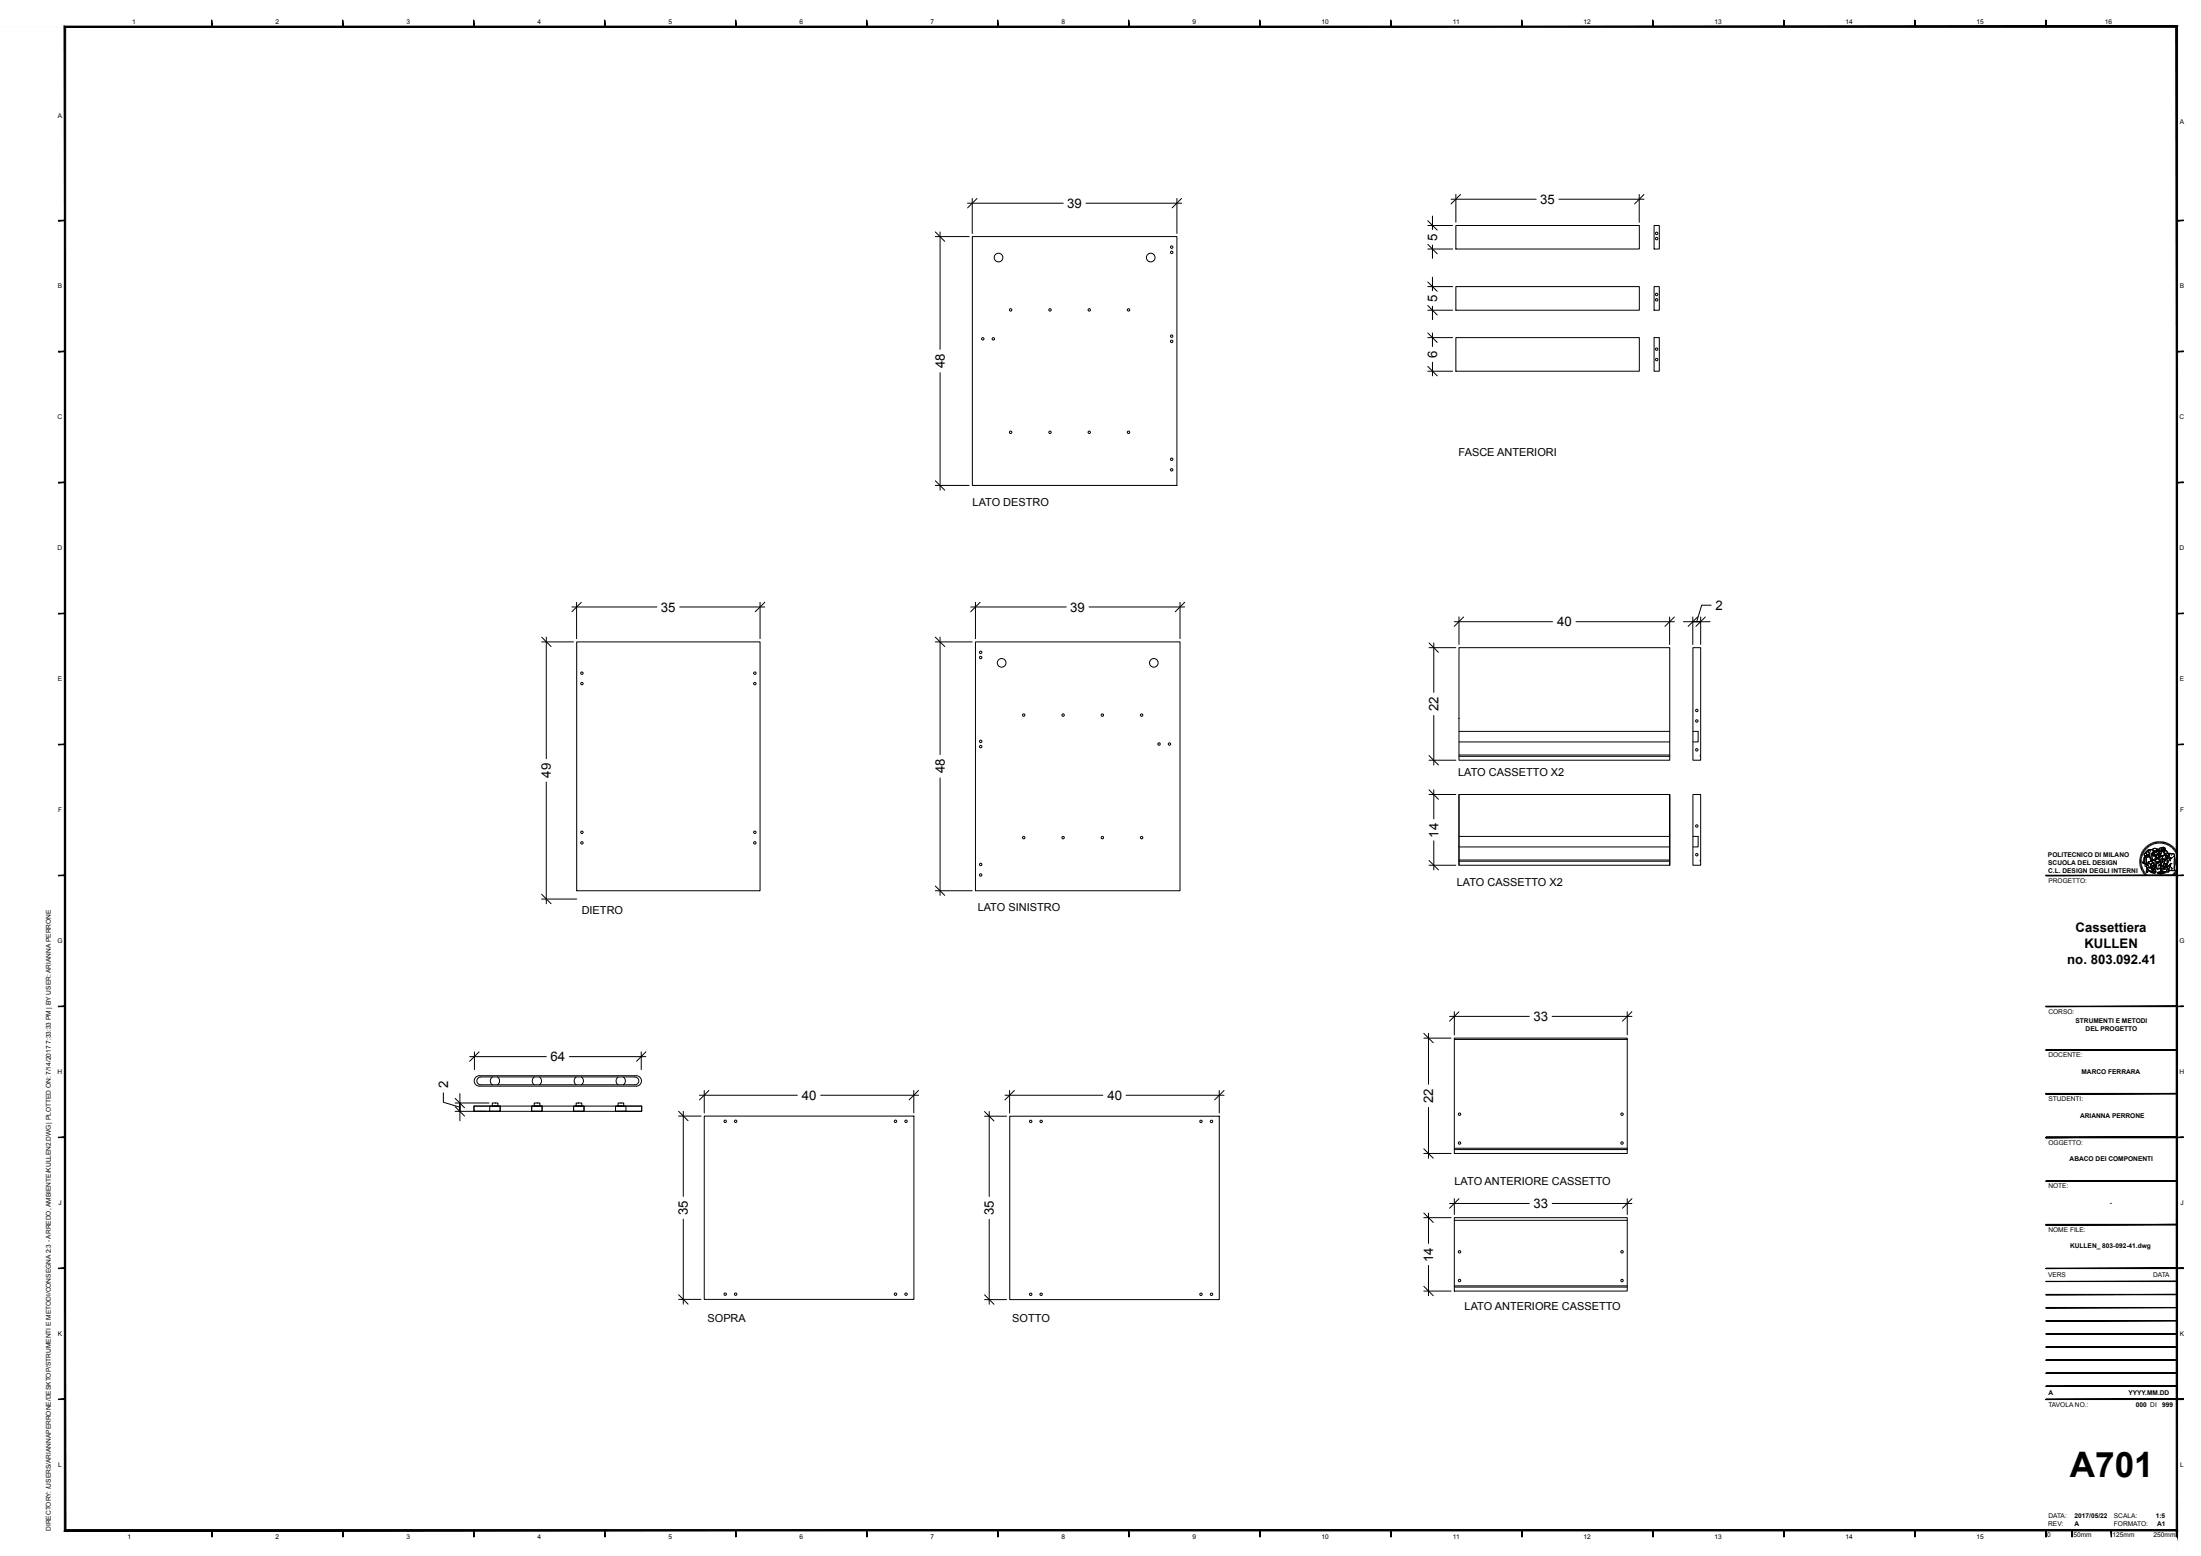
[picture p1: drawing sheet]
<svg xmlns="http://www.w3.org/2000/svg" width="840mm" height="594mm" viewBox="0 0 840 594" stroke-linecap="round" stroke-linejoin="round" font-family="sans-serif">
<g fill="none" stroke="#000" stroke-width=".38">
<path d="M369.3 77.6h36.5M371.1 75.8v13.3M372.9 75.8l-3.6 3.6M414.4 77.6h36.5M449.2 75.8v13.3M450.9 75.8l-3.6 3.6M553.8 76.1h32.5M555.6 74.2v10.7M557.4 74.2l-3.6 3.7M595 76.1h32.4M625.6 74.2v10.7M627.4 74.2l-3.6 3.7"/>
<path d="M357 90.3h12.9M357 88.5l3.6 3.6M358.8 88.5v44.9M371.1 90.3h78.1v95h-78.1zM544.9 86.1h9.5M544.9 95.1h9.5M544.9 84.3l3.6 3.6M544.9 93.3l3.6 3.6M546.7 82.5v5.1M546.7 93.5v5.2M555.6 86.1h70v9h-70zM631.3 86.1h2v9h-2z"/>
<path d="M544.9 118.4h9.5M544.9 109.4h9.5M544.9 116.6l3.6 3.6M544.9 107.6l3.6 3.6M546.7 105.8v5.2M546.7 116.9v5.1M555.6 109.4h70v9h-70zM631.3 109.4h2v9h-2zM544.9 128.9h9.5M544.9 139.9l3.6 3.6M544.9 127.1l3.6 3.6M546.7 127.1v5.2"/>
<path d="M546.7 138.3v5.2M555.6 128.9h70v12.8h-70zM631.3 128.9h2v12.8h-2zM358.8 142.3v44.8M544.9 141.7h9.5M357 185.3h12.9M357 183.5l3.6 3.6M218.3 231.7h32.4M220 229.9v13.9M221.9 229.9l-3.6 3.6M259.4 231.7h32.5M290.1 229.9v13.9"/>
<path d="M291.9 229.9l-3.7 3.6M370.5 231.7h36.5M372.3 229.9v13.9M374.1 229.9l-3.6 3.6M415.6 231.7h36.5M450.3 229.9v13.9M452.1 229.9l-3.6 3.6M555 237.3h37.5M556.8 235.5v10.5M558.6 235.5l-3.6 3.6M601.5 237.3h37.5M637.2 235.5v10.5"/>
<path d="M639 235.5l-3.6 3.6M642.5 237.3h3.5M646 237.3h3.1h-3.1M646 235.5v10.5M647.9 235.5l-3.6 3.6M649.1 237.3h3.6M649.1 235.5v10.5M650.8 235.5l-3.6 3.6M653 231h-3.6l-1.9 6.3M206.7 245h12.2M206.7 243.2l3.6 3.6M208.5 243.2v46.5"/>
<path d="M220.1 245h70v95h-70zM357 245h14.1M357 243.2l3.6 3.6M358.8 243.2v44.9M372.3 245h78v95h-78zM545.4 247.2h10.2M545.4 245.4l3.6 3.6M547.2 245.4v18.9M556.8 247.2h80.4v43h-80.4zM646.1 247.2h3v41l-.3 .3 .3 1.7h-3zM547.2 273.1v18.9M556.8 279.2h80.4"/>
<path d="M646.1 279.2h2v4h-2M208.5 298.6v46.4M358.8 297v44.8M545.4 290.2h10.2M545.4 288.4l3.6 3.6M556.8 283.2h80.4M556.8 288.2h80.4M556.8 288.7h80.4M545.4 303.3h10.2M545.4 301.5l3.6 3.6M547.2 301.5v11.1M556.8 303.3v27"/>
<path d="M556.8 319.3h80.4M637.2 303.3v27h-80.4v-27h80.4v27M646.1 319.3h2v4h-2M357 338.2l3.6 3.6M545.4 330.3h10.2M545.4 328.5l3.6 3.6M547.2 321v11.1M556.8 323.3h80.4M556.8 328.3h80.4M556.8 328.8h80.4M649.1 328.3v-25h-3v27h3l-.3-1.7 .3-.2M816.6 328.5h.6"/>
<path d="M816.6 328.9h.6M816.6 329.2h.6M816.6 328.1l.6 .1M816.7 327.8l.6 .1M816.7 327.4l.7 .2M816.8 327.1l.6 .2M816.9 326.7l.6 .2M816.9 326.4l.7 .2M817.1 326.1l.6 .2M817.2 325.7l.6 .3M817.2 329.5l-.6 .1M817.3 329.8l-.7 .1"/>
<path d="M817.3 330.2l-.6 .1M817.4 325.4l.6 .3M817.4 330.5l-.7 .1M817.5 330.8l-.7 .2M817.5 325.1l.6 .3M817.6 331.1l-.7 .2M817.7 331.4l-.6 .3M817.8 324.8l.5 .4M817.8 331.7l-.6 .3M817.9 324.5l.6 .4M818 332l-.6 .3M818.1 324.2l.6 .4"/>
<path d="M818.1 332.3l-.6 .3M818.3 332.6l-.6 .3M818.4 324l.5 .4M818.4 326.5l1.4 .3 .6-.3v.4a1.76 1.76 0 0 1-2-.3zM818.5 326.5v.5M818.5 332.8l-.6 .4M818.6 323.7l.5 .4M818.6 327l-.7 2.6 .4 .1M818.6 333.1l-.5 .4M818.7 325.5l.4-.2 .1 .8 1.1 .4-.5 .3-1-.2a.5 .5 0 0 1-.5-.4 .5 .5 0 0 1 .3-.6zM818.9 327l-.3 .6-.1 1.7a.41 .41 0 0 0 0 .5 .41 .41 0 0 0 .5 .1M818.9 323.4l.4 .5"/>
<path d="M818.9 333.4l-.6 .4M818.9 327l.4 .1-.3 2.8a.47 .47 0 0 1-.5-.2 .47 .47 0 0 1 0-.5l.1-1.5zM819.1 325.3l-.5 .3a.49 .49 0 0 0-.3 .6 .49 .49 0 0 0 .5 .4l1 .2 .6-.3M819.1 333.6l-.5 .5M819.1 325.1l.7-.6 1.3-.2a.79 .79 0 0 0-1.1 .3 .79 .79 0 0 0 .2 1l.2 .1v.8l-1.2-.4zM819.1 323.2l.5 .5M819.1 330.6l.8 .7 1-.1M819.3 327.1l1.2-.1 .6 1.2-.1 .5-1.2 .5 .2 .5a.46 .46 0 0 1-.5 .3 .46 .46 0 0 1-.4-.5zM819.3 331l1 .3a.48 .48 0 0 1 .5-.1 .48 .48 0 0 1 .3 .5l.2 .5 .2-.3 .2 .4-.1-.5 .3 .4-.1-.5 .4 .2-.8-.7 .3-.8 .4 .2 .4 1.3a.77 .77 0 0 1-.2 .8 .77 .77 0 0 1-.8 .1l-1.6-.8-.6-.6zM819.3 331v.4l.8 .8 1.9 .9M819.3 333.9l-.5 .4M819.3 327.1l-.2 2.8"/>
<path d="M819.4 331.7l2.1 1.1h.7l.5-.5a.71 .71 0 0 1-.2 1 .71 .71 0 0 1-1-.1l-.9-.4a.53 .53 0 0 0-.5-.5 .53 .53 0 0 0-.6 .5v.3a.88 .88 0 0 1-.1-1.4zM819.4 331.7l-.3 .8 .3 .6 .3-.2-.3-.2a.61 .61 0 0 1 .7-.4 .61 .61 0 0 1 .5 .5l.9 .4a.72 .72 0 0 0 1 .1 .72 .72 0 0 0 .1-1M819.4 322.9l.4 .6M819.5 334.1l-.4 .5M819.6 330.1l-.1-.1a.49 .49 0 0 0-.8 0 .49 .49 0 0 0 .2 .8 .75 .75 0 0 1 .8-.4 .75 .75 0 0 1 .6 .5M819.7 322.7l.4 .6M819.8 329.2l1.2-.5 .3 .2 .3-.6 1 .2 .3 .5a1.02 1.02 0 0 1 0 1.1 1.02 1.02 0 0 1-1.1 .4v-.2a.5 .5 0 0 0-.1-.9 .5 .5 0 0 0-.7 .5l-.2 .2-.5-.6-.3 .2zM819.8 334.3l-.4 .5M819.9 329.7a.81 .81 0 0 1 1 1l-.1 .5-.8 .1a.49 .49 0 0 1-.8-.3 .49 .49 0 0 1 .4-.6zM820 322.5l.3 .6M820 324.6a.91 .91 0 0 1 1.2-.3 .91 .91 0 0 1 .4 1.2l-.5 .8 .2 .7a1.1 1.1 0 0 0 .7 1.3l-.4 .1-.2 .3a.33 .33 0 0 1-.4 0 .33 .33 0 0 1 .1-.5l-.7-1.7a.69 .69 0 0 0-.5-1.1zM820 334.5l-.4 .5"/>
<path d="M820.2 329.4l.7 .7M820.3 329.5l-.6 .4v.5M820.3 322.3l.3 .6M820.3 334.7l-.4 .5M820.5 327h-2l-.4 1.5-.5 .7 .3 .3M820.6 327.4l.2 1.4M820.6 322.1l.3 .7M820.6 334.8l-.4 .6M820.8 324.6l-.3 .8-.1 1.3 .7 1.5a.3 .3 0 0 0-.2 .5 .3 .3 0 0 0 .5-.1l.5-.4a1.18 1.18 0 0 1-.7-1.5l.1-.9a.84 .84 0 0 0 .5-1.1 .84 .84 0 0 0-1.2-.4l-.8 .2-.7 .6-.1 .5 .2 .5 1.1 .4M820.8 335l-.3 .6M820.9 322l.3 .6M821 328.7l-.5 .2a.52 .52 0 0 0-.6 0 .52 .52 0 0 0-.1 .6l.2 .1"/>
<path d="M821.1 324.3a.79 .79 0 0 0-1.1 .3 .79 .79 0 0 0 .2 1l.2 .1M821.1 335.2l-.3 .6M821.2 321.8l.3 .7M821.3 329.5a.47 .47 0 0 1 .7 .1 .47 .47 0 0 1-.2 .7l-.4 .9 .8 .7-.4-.2 .1 .5-.3-.4 .1 .5-.2-.4-.2 .3-.4-.9v-1zM821.3 325.7l1-.4-.1 .6-1.1 .4zM821.4 326.2l.7-.3 .3 .2-.4 .2 .2 .4-.7-.1zM821.4 326.2l.1 .4 .7 .1M821.4 335.3l-.2 .6M821.5 324.4l.8-.6 1.3 .6-.2 .3-.5-.2-.4 .4-.7-.1M821.5 324.3l.6-.4h.7l.5 .2 .3 .5-.7-.1-.7 .4zM821.6 321.7l.2 .6M821.7 335.4l-.2 .7"/>
<path d="M821.8 324.7l.4 .2 .7-.4 .4 .2-.2 .6-.4 .2-1-.1zM821.9 321.6l.2 .6M822 328.3l.6 .2 .4 .7v.8l-.3 .3M822 335.5l-.2 .7M822.1 326.2h.9l-.3 .2a.38 .38 0 0 1-.2 .4 .38 .38 0 0 1-.4-.1zM822.1 330.6l.4 1.3a.74 .74 0 0 1-.1 .8 .74 .74 0 0 1-.8 .1M822.2 325.9l.2 .2M822.2 325.6l-1.1 .7M822.2 329.2l-.8 .2M822.2 321.5l.2 .6M822.3 325.3l-.4 .5M822.4 328.9l.8 .4"/>
<path d="M822.4 335.6l-.2 .7M822.5 326.2h.5l-.3 .2a.38 .38 0 0 1-.2 .4 .38 .38 0 0 1-.4-.1v-.5h.4l-.2 .1M822.5 329.3a.72 .72 0 0 1 .1 .9 .72 .72 0 0 1-.9 .3M822.6 328.5l.5-.7 .7 .1 .7 .8-1.5 .5 .6 .3 .5-.5a.36 .36 0 0 0 .3-.3 .36 .36 0 0 0-.1-.4l-1.2-.5-.7 .6 .2-1.1 .3-.2 1.3 .2 .5-.4v-.3l.6 .2v2.1l-.9 1.3-.4-.1 .6 .2-.1 .4 .2-.2-.1 .4a.98 .98 0 0 1-.6 .8 .98 .98 0 0 1-1-.2M822.6 328.3l.6-.5 .9 .3a.37 .37 0 0 1 .4 .3 .37 .37 0 0 1-.3 .4h-.4a.63 .63 0 0 1-.7 .4 .63 .63 0 0 1-.5-.6zM822.6 331.2l.8 .6M822.6 321.4l.1 .7M822.7 335.7l-.2 .7M822.8 325.2v.1M822.9 327.1l-.4 .6-.1 .7M822.9 324.8l.1 .1M822.9 330.5l.1 .9"/>
<path d="M822.9 321.3l.1 .7M823 324.9h-.1M823 329.2l1.2-.4-.1 .4-.5 .3zM823 335.8l-.1 .6M823 330l-.7 1.3M823.1 329.5l-.6 1.6 .5 .4M823.2 326l1-.3 .5 .8-.1 .6-.5-1.3a.38 .38 0 0 0-.5 .1 .38 .38 0 0 0 .1 .6l-.1 .9-.7-.3zM823.3 325l.8-.2a.36 .36 0 0 1-.1 .6 .36 .36 0 0 1-.4-.3zM823.3 324.7l-.6 .8-1-.1M823.3 321.3v.7M823.3 335.8l-.1 .7M823.4 333.1l2-.5 1.2 .2-2.1 .6z"/>
<path d="M823.4 333.1l1.1 .3v.3l-1.1-.3zM823.6 325.8l.7 .1 .2 .6a.65 .65 0 0 1-.8 .8zM823.6 321.2l.1 .7M823.6 335.9v.6M823.7 324.8l.4-.3 .5 .4-.3 .3M823.7 324.6l.4-.1 .4 .6-.8-.2zM823.7 330.2l-.3 1.6 1-.2M823.7 329.3l.1 .1M823.8 329h.1M823.8 329.2l.1 .1M823.8 329v.1M823.9 326.1h.1"/>
<path d="M824 326l-.2 .1M824 321.2v.7M824 335.9l-.1 .6M824 330.1l.4 .1 .2-.7 .4-.1-.4 1.3v-.4zM824.1 325h-.8l.3 .1a.37 .37 0 0 0 .4 .2 .37 .37 0 0 0 .3-.3l-.2-.2v.3M824.1 327.3v.7M824.2 328.8l-.6 .7-.4-.3M824.2 325.9l.1 .3M824.3 335.9v.6M824.3 326l-.2-.2a.38 .38 0 0 0-.5 .1 .38 .38 0 0 0 .1 .6 .48 .48 0 0 1 .2 .6 .48 .48 0 0 1-.6 .3 .48 .48 0 0 1-.3-.7l.4-.9 .7-.2 .4 .5 .2 .9-.3 .1-.1-.4M824.4 321.2v.7M824.4 326.4h-.2"/>
<path d="M824.4 326.2a.42 .42 0 0 1-.1 .7 .42 .42 0 0 1-.6-.2M824.4 327l-.7 .3M824.5 333.4l2.1-.6-.1 .3-2 .6zM824.5 333.4v.3M824.6 330.2l-.1 .5 .2-.2M824.6 325.1l.2 .3-.2 .8M824.6 335.9l.1 .6M824.7 324.6v.5M824.7 326.6v-1.6l-.8-.6 .5-.7a.41 .41 0 0 1 .6 0 .41 .41 0 0 1-.2 .6l.1 1 .3-.6 .2 .4 .5-.2-.1 .6 .3-.1 .3 .7-1.1 .7M824.7 321.2v.7M824.7 329.9v.3l-.1-.2M824.7 326.8l.5 .3"/>
<path d="M824.8 327.6l-.2 1.4M824.8 331.7l.2-.1 .2 1.1-.3-.6-.4 .7zM824.9 328.8l-.4 .3v.5M824.9 335.9l.1 .6M825 323.8l.5-.4 .7 .3 .1 1-.4 .9 .2-1.2a.5 .5 0 0 0-.4-.3 .5 .5 0 0 0-.5 .3l-.3 .9zM825 329.4l-.4 .1-.2 .7-.4-.1 .6 .2M825 323.8l.5-.4 .7 .3 .1 1-.4 .9 .2-1.2a.37 .37 0 0 0-.2-.4 .37 .37 0 0 0-.4 .1l-.6 1.2zM825 327.7l-.4 .9M825.1 323.7l-.9 .1-.2 .6M825.1 321.3l-.1 .7M825.2 324.7l.2 .4 .5-.2M825.2 335.8l.2 .6"/>
<path d="M825.3 326.8l.5-.3h.8a.69 .69 0 0 1 .9 .6 .69 .69 0 0 1-.7 .8 .92 .92 0 0 1-1 .2 .92 .92 0 0 1-.6-.9zM825.3 324.2l.2-.1a.36 .36 0 0 1 .5-.1 .36 .36 0 0 1 .1 .5l-.2 .4a.45 .45 0 0 1-.7-.1 .45 .45 0 0 1 .1-.6zM825.3 328.8l.9-.1-1.1 2.2v.7l-.5 .7-.2-1.1zM825.3 324.4l.2 .1M825.3 328.8l-.9 2.6 .2 .9 .4-.7 .2 1.4-.3-.9-.4 1 .1-.8M825.4 324.9h.1M825.4 327.8l-.2 1 .9-.1 .6-.6M825.4 321.3l-.1 .7M825.4 324.5h.1M825.5 324.8h.1M825.6 335.7l.1 .7M825.8 321.4l-.2 .7"/>
<path d="M825.8 324.6l.2 .1M825.8 329.8l.8-.1-.5 1.5a.38 .38 0 0 1 0 .6 .38 .38 0 0 1-.5 0 .38 .38 0 0 1 0-.6zM825.8 324.7h.1M825.9 335.7l.2 .6M826.1 325.4l.3 .7M826.1 327.9h.1M826.1 326.3l.9-.4 1-.1-.7 .9zM826.1 321.5l-.1 .6M826.2 328.7l-1.1 2.2-.1 .8M826.2 335.6l.2 .6M826.3 324.5l1.2 1.3h-.3a.59 .59 0 0 1-.8 .2 .59 .59 0 0 1-.3-.8zM826.3 327.9h-.3"/>
<path d="M826.3 324.5l.9 1M826.3 328.2h-.1M826.5 321.6l-.2 .6M826.5 335.5l.2 .6M826.6 332.8v.3l-2.1 .6-1.1-.3v-.3M826.6 329.7l-.5 1.5a.39 .39 0 0 1 .2 .6 .39 .39 0 0 1-.6 .1l.1-2.1M826.8 327.9l.4-.1-.1 .9a.75 .75 0 0 1-.1 .9 .75 .75 0 0 1-.9 .1l-.3 .1 .2-.6zM826.8 321.7l-.2 .6M826.8 335.4l.3 .6M826.9 327.5l-.1 .4M826.9 326.5l.5 .5M826.9 325.4l.5 .4"/>
<path d="M827 329.6l-1.2 .2M827 331l-.1 .2 .3 .2M827.1 321.8l-.2 .6M827.1 335.3l.3 .6M827.2 327.8l-.4 2.3a1.66 1.66 0 0 0 0 2l.1 .2M827.3 330.7l1.1-.9-.8 2.3a.45 .45 0 0 1 0 .6 .45 .45 0 0 1-.6 0 .45 .45 0 0 1 0-.6zM827.3 326.7a1.01 1.01 0 0 1 1.5-.8h.1a.61 .61 0 0 1 .9 .1 .61 .61 0 0 1-.2 .9l-.3 .3a1.09 1.09 0 0 1-1 .5 1.09 1.09 0 0 1-.9-.7M827.4 327l-.5 .6a.8 .8 0 0 1-.9 .7 .8 .8 0 0 1-.7-1l.2-.5 .7-.3a.33 .33 0 0 1 .4 .2 .33 .33 0 0 1-.3 .4v.5l.5-.1 .1-.9-.9-.2-.7 .4v.5M827.4 328.5v.6M827.4 335.1l.3 .6M827.4 322l-.2 .6M827.7 334.9l.3 .6"/>
<path d="M827.8 322.1l-.4 .6M827.9 327.7l-.9 .1M827.9 331.9l.6 .4M828 334.8l.3 .5M828.1 322.3l-.4 .6M828.1 325.8l-1.3 .1-.7 .4M828.3 330.7l.8 .9M828.3 334.6l.3 .5M828.3 325.9l.8 .1a.5 .5 0 0 1 .7 .1 .5 .5 0 0 1-.1 .7l.4 1.3v1.7a2.17 2.17 0 0 0 0 2.5h-2.1a.47 .47 0 0 1-.5-.5 .47 .47 0 0 1 .4-.4l.5-1.6-1.5 1.3a4.8 4.8 0 0 1 1.6-3.4l.3-.1a.92 .92 0 0 1-1-.7 .92 .92 0 0 1 .5-1zM828.3 327.7l-.9 1.5-.5 2 1.4-1.4 .6-.2M828.3 325.8a.93 .93 0 0 0-.5 1.1 .93 .93 0 0 0 1 .7M828.4 322.5l-.4 .5"/>
<path d="M828.4 329.8l-.8 2.3a.45 .45 0 0 1 0 .7 .45 .45 0 0 1-.7-.2l.4-1.8M828.5 334.4l.4 .5M828.5 327.7l-.2 1M828.7 331.2l.2 .9 .5 .2M828.7 322.7l-.4 .5M828.8 334.2l.4 .5M828.9 326.2l-.3 .3M829 322.9l-.5 .5M829 334l.5 .5M829.2 323.1l-.4 .5M829.2 333.7l.5 .5M829.4 333.5l.6 .4"/>
<path d="M829.5 323.4l-.4 .4M829.6 333.3l.6 .4M829.7 327.9l.1 3.3M829.8 326.8l.3 1.7-.3 3.2 .3 .6h-2.5M829.8 323.6l-.5 .5M829.9 333l.5 .4M830 323.9l-.5 .4M830 332.7l.6 .4M830.2 324.2l-.5 .4M830.2 332.5l.6 .3M830.4 332.2l.6 .3M830.5 324.4l-.6 .4"/>
<path d="M830.5 331.9l.6 .3M830.7 324.7l-.6 .4M830.7 331.6l.6 .2M830.8 331.3l.6 .2M830.8 325l-.6 .4M830.9 331l.6 .2M831 330.6l.6 .2M831 325.4l-.6 .2M831 330.3l.7 .2M831.1 330l.7 .1M831.1 329.7l.7 .1M831.2 329.1h.6"/>
<path d="M831.2 325.6l-.7 .3M831.2 329.4h.6M831.2 328.8h.7M831.3 326l-.6 .2M831.4 326.3l-.6 .2M831.6 326.7l-.7 .2M831.6 327l-.6 .2M831.7 327.3l-.7 .2M831.8 327.7l-.7 .1M831.8 328.4h-.6M831.8 328.1h-.6M206.7 343.2h13.4"/>
<path d="M206.7 341.4l3.6 3.6M357 340h14.1M543.4 396.3h10.4M543.4 394.5l3.6 3.6M545.2 394.5v19.4M553.2 388h30.4M555 396.3h66v44h-66zM555 396.8h66M555 386.2v8.9M556.8 386.2l-3.6 3.6M592.4 388h30.4M621 386.2v8.9"/>
<path d="M622.8 386.2l-3.6 3.6M169.2 417.2v3.6l6.3 1.9M173.7 419.3l3.6 3.6M175.5 417.5v3.6M179.2 403.4h29.3M181.1 401.6v6.7M181.5 411.3l1.4-.6h60a1.99 1.99 0 0 1 1.9 1.9 1.99 1.99 0 0 1-1.9 2h-60a1.99 1.99 0 0 1-1.8-1.2 1.99 1.99 0 0 1 .4-2.1zM182.3 411.7l1.3-.5h58.6a1.48 1.48 0 0 1 1.6 1.4 1.48 1.48 0 0 1-1.6 1.5h-58.6a1.48 1.48 0 0 1-1.4-.8 1.48 1.48 0 0 1 .1-1.6zM182.8 401.6l-3.6 3.6M187.9 411.2a1.78 1.78 0 0 0 0 2.9M189.9 411.2a1.78 1.78 0 0 1 0 2.9M203.9 411.2a1.78 1.78 0 0 0 0 2.9"/>
<path d="M205.9 411.2a1.78 1.78 0 0 1 0 2.9M217.3 403.4h29.2M219.9 411.2a1.78 1.78 0 0 0 0 2.9M221.9 411.2a1.78 1.78 0 0 1 0 2.9M235.9 411.2a1.78 1.78 0 0 0 0 2.9M237.9 411.2a1.78 1.78 0 0 1 0 2.9M244.7 401.6v6.7M246.5 401.6l-3.6 3.6M267 418.1h37.3M268.8 416.3v8.6M270.6 416.3l-3.6 3.6M313.2 418.1h37.4"/>
<path d="M348.7 416.3v8.6M350.6 416.3l-3.6 3.6M383.5 418.1h37.4M385.3 416.3v8.6M387.1 416.3l-3.6 3.6M429.8 418.1h37.3M465.3 416.3v8.6M467.1 416.3l-3.6 3.6M173.7 424.2h12M173.7 421.1h12.9M173.7 422.5l3.6 3.6M175.5 424.2v-3.1v3.1"/>
<path d="M175.5 424.2v3.6M180.9 422.3h10v1.9h-10zM180.9 422.3h64v1.9h-64zM186.9 422.3h4v1.9h-4zM187.9 421.1h2.1v1.2h-2.1zM202.9 422.3h4v1.9h-4zM203.9 421.1h2.1v1.2h-2.1zM218.9 422.3h4v1.9h-4zM219.9 421.1h2.1v1.2h-2.1zM234.9 422.3h10v1.9h-10zM234.9 422.3h4v1.9h-4zM235.9 421.1h2.1v1.2h-2.1z"/>
<path d="M259 426.1h8.5M259 424.2l3.6 3.6M260.8 424.2v32.5M268.8 426.1h80v69.9h-80zM375.8 426.1h8.3M375.8 424.3l3.5 3.6M377.5 424.3v32.5M385.4 426.1h79.9v70h-79.9zM543.4 438.6l3.6 3.6M545.2 422.7v19.5M555 438.3h66M555 438.8h66"/>
<path d="M543.4 440.3h10.4M553.2 459.4h30.4M555 457.6v6.1M556.8 457.6l-3.6 3.6M592.4 459.4h30.4M621 457.6v6.1M622.8 457.6l-3.6 3.6M260.8 465.4v32.5M377.5 465.5v32.4M543.4 464.8h10.4M543.4 463.1l3.6 3.6M545.2 463.1v11.6"/>
<path d="M555 464.8h66v28.1h-66zM555 465.9h66M259 496h8.5M259 494.3l3.6 3.6M375.8 496.1h8.3M375.8 494.3l3.5 3.6M543.4 492.9h10.4M543.4 491l3.6 3.6M545.2 483.1v11.5M555 490.9h66M555 491.3h66"/>
<circle cx="381.1" cy="98.3" r="1.65"/>
<circle cx="439.2" cy="98.3" r="1.65"/>
<circle cx="447.2" cy="94.3" r=".47"/>
<circle cx="447.2" cy="96.3" r=".47"/>
<circle cx="632.2" cy="91.1" r=".47"/>
<circle cx="632.2" cy="89.1" r=".47"/>
<circle cx="385.7" cy="118.3" r=".47"/>
<circle cx="400.7" cy="118.3" r=".47"/>
<circle cx="415.7" cy="118.3" r=".47"/>
<circle cx="430.7" cy="118.3" r=".47"/>
<circle cx="632.2" cy="114.4" r=".47"/>
<circle cx="632.2" cy="112.4" r=".47"/>
<circle cx="375.1" cy="129.3" r=".47"/>
<circle cx="379.1" cy="129.3" r=".47"/>
<circle cx="447.2" cy="130.3" r=".47"/>
<circle cx="447.2" cy="128.3" r=".47"/>
<circle cx="632.2" cy="133.3" r=".47"/>
<circle cx="632.2" cy="137.3" r=".47"/>
<circle cx="385.7" cy="165" r=".47"/>
<circle cx="400.7" cy="165" r=".47"/>
<circle cx="415.7" cy="165" r=".47"/>
<circle cx="430.7" cy="165" r=".47"/>
<circle cx="447.2" cy="179.3" r=".47"/>
<circle cx="447.2" cy="175.3" r=".47"/>
<circle cx="222.1" cy="257" r=".47"/>
<circle cx="288.1" cy="257" r=".47"/>
<circle cx="374.3" cy="251" r=".47"/>
<circle cx="374.3" cy="249" r=".47"/>
<circle cx="382.3" cy="253" r="1.65"/>
<circle cx="440.4" cy="253" r="1.65"/>
<circle cx="222.1" cy="261" r=".47"/>
<circle cx="288.1" cy="261" r=".47"/>
<circle cx="390.7" cy="273" r=".47"/>
<circle cx="405.7" cy="273" r=".47"/>
<circle cx="420.7" cy="273" r=".47"/>
<circle cx="435.7" cy="273" r=".47"/>
<circle cx="647.6" cy="275.2" r=".47"/>
<circle cx="647.6" cy="271.2" r=".47"/>
<circle cx="374.3" cy="283" r=".47"/>
<circle cx="374.3" cy="285" r=".47"/>
<circle cx="442.3" cy="284" r=".47"/>
<circle cx="446.3" cy="284" r=".47"/>
<circle cx="647.6" cy="286.2" r=".47"/>
<circle cx="222.1" cy="317.7" r=".47"/>
<circle cx="288.1" cy="317.7" r=".47"/>
<circle cx="390.7" cy="319.8" r=".47"/>
<circle cx="405.7" cy="319.8" r=".47"/>
<circle cx="420.7" cy="319.8" r=".47"/>
<circle cx="435.7" cy="319.8" r=".47"/>
<circle cx="647.6" cy="315.3" r=".47"/>
<circle cx="222.1" cy="321.8" r=".47"/>
<circle cx="288.1" cy="321.8" r=".47"/>
<circle cx="374.3" cy="334" r=".47"/>
<circle cx="374.3" cy="330" r=".47"/>
<circle cx="647.6" cy="326.3" r=".47"/>
<circle cx="276.8" cy="428.1" r=".47"/>
<circle cx="280.8" cy="428.1" r=".47"/>
<circle cx="341.8" cy="428.1" r=".47"/>
<circle cx="345.8" cy="428.1" r=".47"/>
<circle cx="393.4" cy="428.1" r=".47"/>
<circle cx="397.3" cy="428.1" r=".47"/>
<circle cx="458.3" cy="428.1" r=".47"/>
<circle cx="462.4" cy="428.1" r=".47"/>
<circle cx="557" cy="425.3" r=".47"/>
<circle cx="557" cy="436.4" r=".47"/>
<circle cx="619" cy="436.4" r=".47"/>
<circle cx="619" cy="425.3" r=".47"/>
<circle cx="557" cy="477.9" r=".47"/>
<circle cx="619" cy="477.9" r=".47"/>
<circle cx="276.8" cy="494.1" r=".47"/>
<circle cx="280.8" cy="494.1" r=".47"/>
<circle cx="341.8" cy="494.1" r=".47"/>
<circle cx="345.8" cy="494.1" r=".47"/>
<circle cx="393.4" cy="494.1" r=".47"/>
<circle cx="397.3" cy="494.1" r=".47"/>
<circle cx="458.3" cy="494.1" r=".47"/>
<circle cx="462.4" cy="494.1" r=".47"/>
<circle cx="557" cy="488.8" r=".47"/>
<circle cx="619" cy="488.8" r=".47"/>
</g>
<path d="M0 10.2h830.8v583.8" fill="none" stroke="#fbfbfb" stroke-width=".38"/>
<g fill="#fff" stroke="#fff" stroke-width=".38">
<path d="M805.8 334.2l30.7 4.3h-30.7z"/>
<path d="M805.8 334.2h25l5.7 4.3z"/>
<path d="M830.8 319.7h5.7l-5.7 14.5z"/>
<path d="M836.5 319.7v18.8l-5.7-4.3z"/>
<path d="M205.8 290.6v7.1h5.4zM205.8 290.6h5.4v7.1z"/>
<path d="M251.6 229v5.5l6.9-5.5zM251.6 234.5l6.9-5.5v5.5z"/>
<path d="M166.5 412.1v4.2h5.4zM166.5 412.1h5.4v4.2z"/>
<path d="M209.4 400.6v5.5l7-5.5zM209.4 406.1l7-5.5v5.5z"/>
<path d="M305.2 415.4v5.4l7.1-5.4zM305.2 420.8l7.1-5.4v5.4z"/>
<path d="M258.1 457.6v6.9h5.4zM258.1 457.6h5.4v6.9z"/>
<path d="M374.8 457.6v6.9h5.5zM374.8 457.6h5.5v6.9z"/>
<path d="M421.8 415.4v5.4l7.1-5.4zM421.8 420.8l7.1-5.4v5.4z"/>
<path d="M542.5 475.6v6.6h5.4zM542.5 475.6h5.4v6.6z"/>
<path d="M584.6 456.7v5.4l6.9-5.4zM584.6 462.1l6.9-5.4v5.4z"/>
<path d="M542.5 414.8v7h5.4zM542.5 414.8h5.4v7z"/>
<path d="M584.6 385.3v5.5l6.9-5.5zM584.6 390.8l6.9-5.5v5.5z"/>
<path d="M356.1 289v7.1h5.4zM356.1 289h5.4v7.1z"/>
<path d="M407.8 229v5.5l6.9-5.5zM407.8 234.5l6.9-5.5v5.5z"/>
<path d="M356.1 134.3v7.1h5.4zM356.1 134.3h5.4v7.1z"/>
<path d="M406.7 74.8v5.5l6.9-5.5zM406.7 80.3l6.9-5.5v5.5z"/>
<path d="M544 88.5v4.1h5.4zM544 88.5h5.4v4.1z"/>
<path d="M544 111.9v4.1h5.4zM544 111.9h5.4v4.1z"/>
<path d="M544 133.2v4.2h5.4zM544 133.2h5.4v4.2z"/>
<path d="M587.2 73.3v5.5l6.9-5.5zM587.2 78.8l6.9-5.5v5.5z"/>
<path d="M593.5 234.6v5.5l7-5.5zM593.5 240.1l7-5.5v5.5z"/>
<path d="M544.5 265.2v7h5.4zM544.5 265.2h5.4v7z"/>
<path d="M544.5 313.5v6.6h5.4zM544.5 313.5h5.4v6.6z"/>
<path d="M653.9 228.3v5.4l4.3-5.4zM658.2 228.3v5.4h-4.3z"/>
</g>
<path d="M805.8 334.2h25v-14.5h5.7v18.8h-30.7z" fill="none" stroke="#fff" stroke-width=".38"/>
<g fill="#000" stroke="#000" stroke-width=".38">
<path d="M24.6 10l.5 573.9v-573.5zM24.6 10l.5 573.9-.5 .5z"/>
<path d="M80.7 7.7l.2 2.5zM80.7 7.7l.2 2.5z"/>
<path d="M130.7 7.7l.2 2.5zM130.7 7.7l.2 2.5z"/>
<path d="M180.7 7.7l.2 2.5zM180.7 7.7l.2 2.5z"/>
<path d="M230.7 7.7l.2 2.5zM230.7 7.7l.2 2.5z"/>
<path d="M280.7 7.7l.2 2.5zM280.7 7.7l.2 2.5z"/>
<path d="M330.7 7.7l.2 2.5zM330.7 7.7l.2 2.5z"/>
<path d="M380.7 7.7l.2 2.5zM380.7 7.7l.2 2.5z"/>
<path d="M430.7 7.7l.2 2.5zM430.7 7.7l.2 2.5z"/>
<path d="M480.7 7.7l.2 2.5v-2.5zM480.7 7.7l.2 2.5h-.2z"/>
<path d="M530.7 7.7l.2 2.5v-2.5zM530.7 7.7l.2 2.5h-.2z"/>
<path d="M580.7 7.7l.2 2.5v-2.5zM580.7 7.7l.2 2.5h-.2z"/>
<path d="M630.7 7.7l.2 2.5v-2.5zM630.7 7.7l.2 2.5h-.2z"/>
<path d="M680.7 7.7l.2 2.5zM680.7 7.7l.2 2.5z"/>
<path d="M730.7 7.7l.2 2.5zM730.7 7.7l.2 2.5z"/>
<path d="M780.7 7.7l.2 2.5zM780.7 7.7l.2 2.5z"/>
<path d="M25.1 10.4h805.4l.5-.4zM24.6 10h806.4l-805.9 .4z"/>
<path d="M22.3 84.3h2.5v-.2zM22.3 84.1h2.5l-2.5 .2z"/>
<path d="M830.8 84.3h2.5v-.2zM830.8 84.1h2.5l-2.5 .2z"/>
<path d="M22.3 134.3h2.5v-.2zM22.3 134.1h2.5l-2.5 .2z"/>
<path d="M830.8 134.3h2.5v-.2zM830.8 134.1h2.5l-2.5 .2z"/>
<path d="M22.3 184.3h2.5v-.2zM22.3 184.1h2.5l-2.5 .2z"/>
<path d="M830.8 184.3h2.5v-.2zM830.8 184.1h2.5l-2.5 .2z"/>
<path d="M22.3 234.3l2.5-.2zM22.3 234.1h2.5z"/>
<path d="M830.8 234.3l2.5-.2zM830.8 234.1h2.5z"/>
<path d="M22.3 284.3l2.5-.2zM22.3 284.1h2.5z"/>
<path d="M830.8 284.3l2.5-.2zM830.8 284.1h2.5z"/>
<path d="M22.3 334.3l2.5-.2zM22.3 334.1h2.5z"/>
<path d="M780.8 334.3l50-.2zM780.8 334.1h50z"/>
<path d="M830.8 334.3l2.5-.2zM830.8 334.1h2.5z"/>
<path d="M22.3 384.3l2.5-.2zM22.3 384.1h2.5z"/>
<path d="M780.8 384.3l50-.2zM780.8 384.1h50z"/>
<path d="M830.8 384.3l2.5-.2zM830.8 384.1h2.5z"/>
<path d="M780.8 417.4h50zM780.8 417.6l50-.2z"/>
<path d="M780.8 401h50v-.3zM780.8 400.7h50l-50 .3z"/>
<path d="M780.8 417.6l50-.2zM780.8 417.4h50z"/>
<path d="M22.3 434.3l2.5-.2zM22.3 434.1h2.5z"/>
<path d="M780.8 434.1h50zM780.8 434.3l50-.2z"/>
<path d="M780.8 434.1h50zM780.8 434.3l50-.2z"/>
<path d="M780.8 434.1h50zM780.8 434.3l50-.2z"/>
<path d="M780.8 434.1h50zM780.8 434.3l50-.2z"/>
<path d="M830.8 434.3l2.5-.2zM830.8 434.1h2.5z"/>
<path d="M780.8 450.7v.3l50-.3zM780.8 451l50-.3v.3z"/>
<path d="M780.8 467.4h50zM780.8 467.6l50-.2z"/>
<path d="M780.8 467.4h50zM780.8 467.6l50-.2z"/>
<path d="M22.3 484.3l2.5-.2zM22.3 484.1h2.5z"/>
<path d="M780.8 499.1h50zM780.8 499.3l50-.2z"/>
<path d="M780.8 494.1h50zM780.8 494.3l50-.2z"/>
<path d="M780.8 489.1h50zM780.8 489.2l50-.1z"/>
<path d="M780.8 484.1h50zM780.8 484.3l50-.2z"/>
<path d="M830.8 484.3l2.5-.2zM830.8 484.1h2.5z"/>
<path d="M830.8 484.3l2.5-.2zM830.8 484.1h2.5z"/>
<path d="M780.8 519.1h50zM780.8 519.2l50-.1z"/>
<path d="M780.8 514.1h50zM780.8 514.2l50-.1z"/>
<path d="M780.8 509.1h50zM780.8 509.2l50-.1z"/>
<path d="M780.8 504.1h50zM780.8 504.3l50-.2z"/>
<path d="M22.3 534.3l2.5-.2zM22.3 534.1h2.5z"/>
<path d="M780.8 534.1h50zM780.8 534.3l50-.2z"/>
<path d="M780.8 534.1h50zM780.8 534.3l50-.2z"/>
<path d="M780.8 529.1h50zM780.8 529.2l50-.1z"/>
<path d="M780.8 524.1h50zM780.8 524.2l50-.1z"/>
<path d="M830.8 534.3l2.5-.2zM830.8 534.1h2.5z"/>
<path d="M830.8 534.3l2.5-.2zM830.8 534.1h2.5z"/>
<path d="M830.8 534.3l2.5-.2zM830.8 534.1h2.5z"/>
<path d="M830.8 534.3l2.5-.2zM830.8 534.1h2.5z"/>
<path d="M25.1 583.9l-.5 .5 805.9-.5zM24.6 584.4l805.9-.5 .5 .5z"/>
<path d="M80.7 584.2l.2 2.5zM80.7 584.2l.2 2.5z"/>
<path d="M130.7 584.2l.2 2.5zM130.7 584.2l.2 2.5z"/>
<path d="M180.7 584.2l.2 2.5zM180.7 584.2l.2 2.5z"/>
<path d="M230.7 584.2l.2 2.5zM230.7 584.2l.2 2.5z"/>
<path d="M280.7 584.2l.2 2.5zM280.7 584.2l.2 2.5z"/>
<path d="M330.7 584.2l.2 2.5zM330.7 584.2l.2 2.5z"/>
<path d="M380.7 584.2l.2 2.5zM380.7 584.2l.2 2.5z"/>
<path d="M430.7 584.2l.2 2.5zM430.7 584.2l.2 2.5z"/>
<path d="M480.7 584.2l.2 2.5v-2.5zM480.7 584.2l.2 2.5h-.2z"/>
<path d="M530.7 584.2l.2 2.5v-2.5zM530.7 584.2l.2 2.5h-.2z"/>
<path d="M580.7 584.2l.2 2.5v-2.5zM580.7 584.2l.2 2.5h-.2z"/>
<path d="M630.7 584.2l.2 2.5v-2.5zM630.7 584.2l.2 2.5h-.2z"/>
<path d="M680.7 584.2l.2 2.5zM680.7 584.2l.2 2.5z"/>
<path d="M716.3 584.1h60zM716.3 584.3l60-.2z"/>
<path d="M730.7 584.2l.2 2.5zM730.7 584.2l.2 2.5z"/>
<path d="M780.7 584.2l.2 2.5zM780.7 584.2l.2 2.5z"/>
<path d="M780.7 584.2l.2 2.5zM780.7 584.2l.2 2.5z"/>
<path d="M790.7 584.2l.2 2.5zM790.7 584.2l.2 2.5z"/>
<path d="M805.7 584.2l.2 2.5zM805.7 584.2l.2 2.5z"/>
<path d="M830.5 10.4v573.5l.5 .5zM830.5 10.4l.5-.4v574.4z"/>
<path d="M830.5 584.2l.5 2.5v-2.5zM830.5 584.2l.5 2.5h-.5z"/>
</g>
<text font-size="13.4" x="789.9" y="564">A701</text>
<g font-size="5">
<text x="587.8" y="77.8">35</text>
<text x="407.3" y="79.4">39</text>
<text x="548.5" y="92" transform="rotate(-90 548.5 92)">5</text>
<text x="548.5" y="115.3" transform="rotate(-90 548.5 115.3)">5</text>
<text x="548.5" y="136.6" transform="rotate(-90 548.5 136.6)">6</text>
<text x="360.6" y="140.5" transform="rotate(-90 360.6 140.5)">48</text>
<text x="252.3" y="233.5">35</text>
<text x="408.5" y="233.5">39</text>
<text x="654.7" y="232.8">2</text>
<text x="594.3" y="239.1">40</text>
<text x="549" y="271.4" transform="rotate(-90 549 271.4)">22</text>
<text x="210.3" y="296.8" transform="rotate(-90 210.3 296.8)">49</text>
<text x="360.6" y="295.2" transform="rotate(-90 360.6 295.2)">48</text>
<text x="549" y="319.8" transform="rotate(-90 549 319.8)">14</text>
<text x="792.1" y="355.9">Cassettiera</text>
<text x="795.5" y="361.9">KULLEN</text>
<text x="789" y="367.9">no. 803.092.41</text>
<text x="585.2" y="389.8">33</text>
<text x="210.1" y="405.2">64</text>
<text x="171" y="415.5" transform="rotate(-90 171 415.5)">2</text>
<text x="306.1" y="419.9">40</text>
<text x="422.6" y="419.9">40</text>
<text x="547" y="421" transform="rotate(-90 547 421)">22</text>
<text x="585.2" y="461.2">33</text>
<text x="262.6" y="463.9" transform="rotate(-90 262.6 463.9)">35</text>
<text x="379.3" y="463.9" transform="rotate(-90 379.3 463.9)">35</text>
<text x="547" y="481.8" transform="rotate(-90 547 481.8)">14</text>
</g>
<g font-size="4.2">
<text x="556.7" y="174.2">FASCE ANTERIORI</text>
<text x="371.2" y="193.3">LATO DESTRO</text>
<text x="556.5" y="296.1">LATO CASSETTO X2</text>
<text x="556" y="338.3">LATO CASSETTO X2</text>
<text x="373.1" y="347.7">LATO SINISTRO</text>
<text x="222" y="349">DIETRO</text>
<text x="555.1" y="452.2">LATO ANTERIORE CASSETTO</text>
<text x="559" y="500.2">LATO ANTERIORE CASSETTO</text>
<text x="270" y="504.6">SOPRA</text>
<text x="386.3" y="504.6">SOTTO</text>
</g>
<g font-size="2.5">
<text x="50.5" y="9">1</text>
<text x="105.1" y="9">2</text>
<text x="155.1" y="9">3</text>
<text x="205.1" y="9">4</text>
<text x="255.1" y="9">5</text>
<text x="305.1" y="9">6</text>
<text x="355.1" y="9">7</text>
<text x="405.1" y="9">8</text>
<text x="455.1" y="9">9</text>
<text x="504.4" y="9">10</text>
<text x="554.5" y="9">11</text>
<text x="604.4" y="9">12</text>
<text x="654.4" y="9">13</text>
<text x="704.4" y="9">14</text>
<text x="754.4" y="9">15</text>
<text x="803.3" y="9">16</text>
<text x="22.1" y="45.1">A</text>
<text x="831.9" y="47.4">A</text>
<text x="22.1" y="110.1">B</text>
<text x="831.9" y="110.1">B</text>
<text x="22" y="160.1">C</text>
<text x="831.8" y="160.1">C</text>
<text x="22" y="210.1">D</text>
<text x="831.8" y="210.1">D</text>
<text x="22.1" y="260.1">E</text>
<text x="831.9" y="260.1">E</text>
<text x="22.1" y="310.1">F</text>
<text x="832" y="310.1">F</text>
<text x="781.6" y="327.1">POLITECNICO DI MILANO</text>
<text x="781.7" y="330.2">SCUOLA DEL DESIGN</text>
<text x="781.7" y="333.2">C.L. DESIGN DEGLI INTERNI</text>
<text x="781.8" y="337">PROGETTO:</text>
<text x="21.9" y="360.1">G</text>
<text x="831.8" y="360.1">G</text>
<text x="781.8" y="387">CORSO:</text>
<text x="792.1" y="390.4">STRUMENTI E METODI</text>
<text x="796" y="393.4">DEL PROGETTO</text>
<text x="781.8" y="403.6">DOCENTE:</text>
<text x="22" y="410.1">H</text>
<text x="794.4" y="410.1">MARCO FERRARA</text>
<text x="831.8" y="410.1">H</text>
<text x="781.8" y="420.3">STUDENTI:</text>
<text x="793.8" y="426.7">ARIANNA PERRONE</text>
<text x="781.8" y="437">OGGETTO:</text>
<text x="789.9" y="443.2">ABACO DEI COMPONENTI</text>
<text x="781.8" y="453.6">NOTE:</text>
<text x="22.3" y="460.1">J</text>
<text x="805.3" y="460.1">-</text>
<text x="832.1" y="460.1">J</text>
<text x="781.8" y="470.3">NOME FILE:</text>
<text x="790" y="476.5">KULLEN_ 803-092-41.dwg</text>
<text x="781.6" y="487.6">VERS</text>
<text x="821.7" y="487.6">DATA</text>
<text x="22.1" y="510.1">K</text>
<text x="831.9" y="510.1">K</text>
<text x="781.8" y="532.6">A</text>
<text x="812.3" y="532.6">YYYY.MM.DD</text>
<text x="781.8" y="537.1">TAVOLA NO.:</text>
<text x="815.2" y="537.1">000 DI</text>
<text x="825.1" y="537.1">999</text>
<text x="22.2" y="560.1">L</text>
<text x="832.1" y="560.1">L</text>
<text x="781.8" y="579.6">DATA:</text>
<text x="791.8" y="579.6">2017/05/22</text>
<text x="806.7" y="579.6">SCALA:</text>
<text x="822.7" y="579.6">1:5</text>
<text x="19.3" y="584.4" transform="rotate(-90 19.3 584.4)">DIRECTORY: /USERS/ARIANNAPERRONE/DESKTOP/STRUMENTI E METODI/CONSEGNA 2:3 - ARREDO, AMBIENTE/KULLEN2.DWG| PLOTTED ON: 7/14/2017 7:33:33 PM | BY USER: ARIANNA PERRONE</text>
<text x="48.6" y="587.6">1</text>
<text x="105.1" y="587.6">2</text>
<text x="155.1" y="587.6">3</text>
<text x="205.1" y="587.6">4</text>
<text x="255.1" y="587.6">5</text>
<text x="305.1" y="587.6">6</text>
<text x="355.1" y="587.6">7</text>
<text x="405.1" y="587.6">8</text>
<text x="455.1" y="587.6">9</text>
<text x="504.4" y="587.6">10</text>
<text x="554.5" y="587.6">11</text>
<text x="604.4" y="587.6">12</text>
<text x="654.4" y="587.6">13</text>
<text x="704.4" y="587.6">14</text>
<text x="754.4" y="587.6">15</text>
<text x="781.3" y="586.7">0</text>
<text x="781.7" y="582.5">REV:</text>
<text x="791.3" y="586.7">50mm</text>
<text x="791.8" y="582.6">A</text>
<text x="806.3" y="586.7">125mm</text>
<text x="806.7" y="582.6">FORMATO:</text>
<text x="821.9" y="586.7">250mm</text>
<text x="823.2" y="582.6">A1</text>
</g>
</svg>
